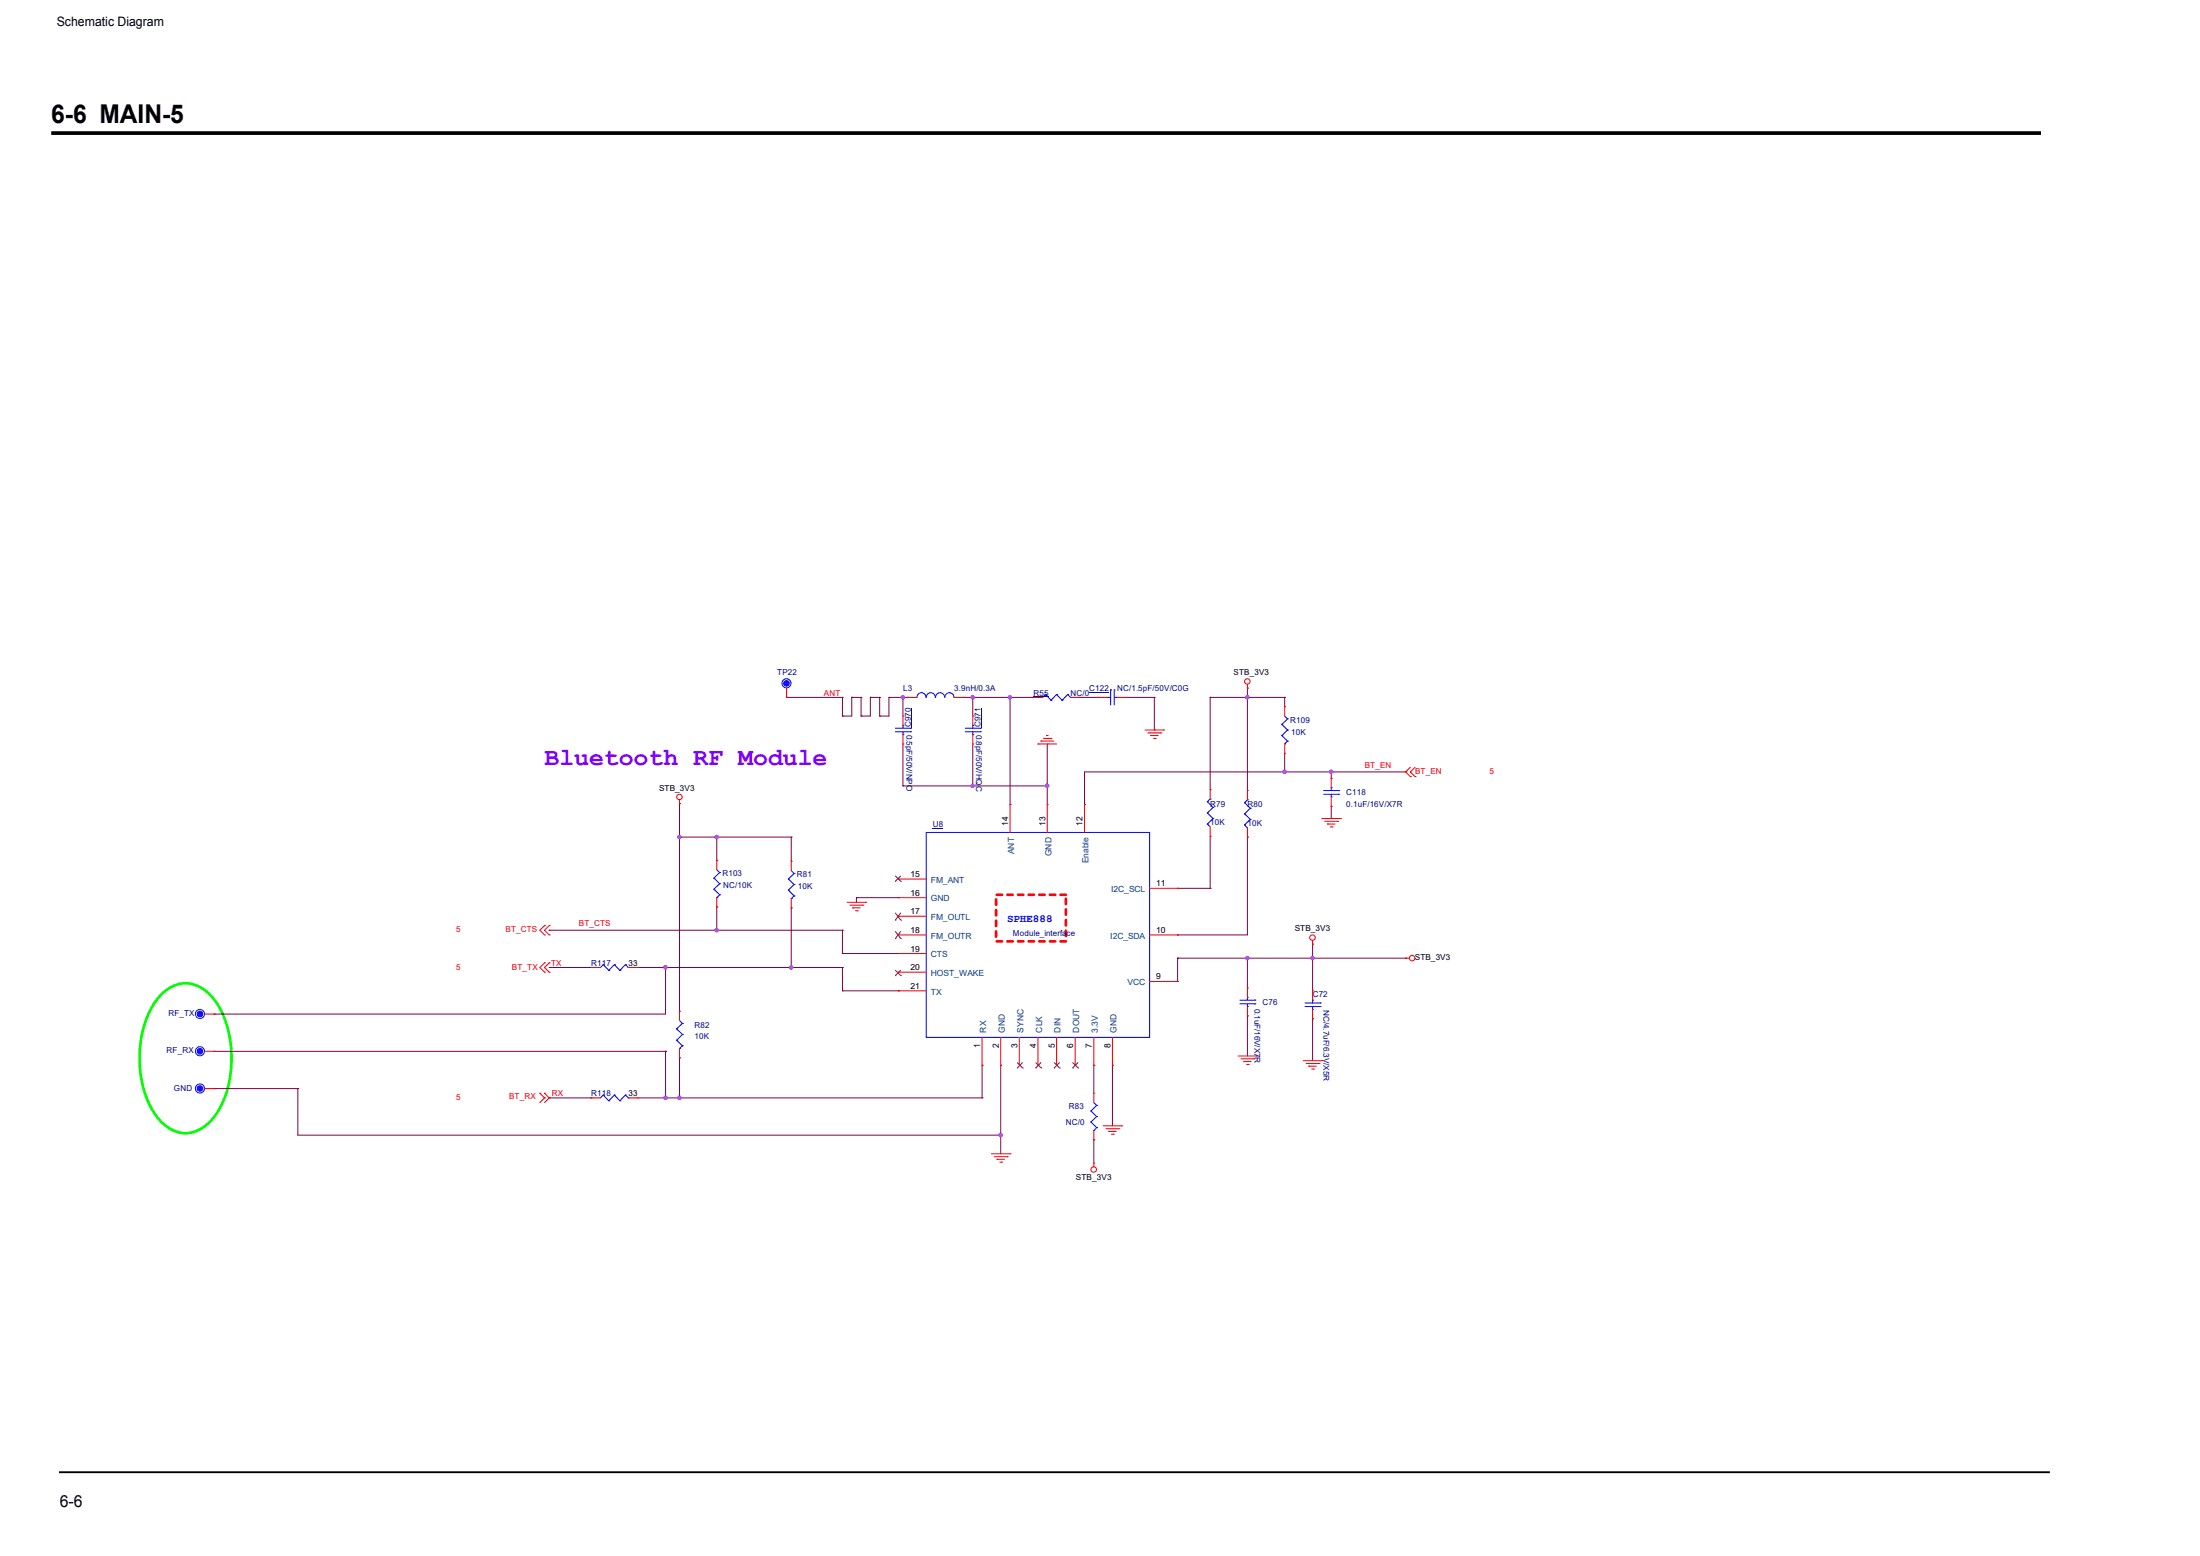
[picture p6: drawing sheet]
<svg xmlns="http://www.w3.org/2000/svg" width="420mm" height="297mm" viewBox="0 0 420 297" stroke-linecap="round" stroke-linejoin="round" font-family="sans-serif">
<path d="M9.8 25.4h380" fill="none" stroke="#000" stroke-width=".71" stroke-linecap="butt"/>
<path d="M11.3 281h380.2" fill="none" stroke="#000" stroke-width=".35"/>
<path d="M190.2 170.8h13.4v8.9h-13.4z" fill="none" stroke="#f00" stroke-width=".51" stroke-dasharray="1 1"/>
<path d="M30.7 189.9a6.1 6.1 0 0 1 9.4 0 18.5 18.5 0 0 1 4.1 13.8 16.9 16.9 0 0 1-4.1 10.4 6.1 6.1 0 0 1-9.4 0 18.5 18.5 0 0 1-4-13.8 16.9 16.9 0 0 1 4-10.4z" fill="none" stroke="#0f0" stroke-width=".51"/>
<g fill="none" stroke="#800040" stroke-width=".19">
<path d="M150.2 133.1h.1M150.2 133.1h10.7M160.9 136.7h.1M160.9 133.1h.1M160.9 133.1v3.6M162.7 133.1h.1M162.7 133.1h1.7M162.7 133.1v3.6h-1.8M164.4 136.7h.1M164.4 133.1h.1M164.4 133.1v3.6M166.2 133.1h.1"/>
<path d="M166.2 133.1h1.8M166.2 133.1v3.6h-1.8M168 136.7h.1M168 133.1h.1M168 133.1v3.6M169.8 133.1h.1M169.8 133.1h3.5M169.8 133.1v3.6h-1.8M172.4 133.1h.1M172.4 133.1v3.6M173.3 133.1h.1M184 133.1h.1"/>
<path d="M184 133.1h13.3M185.8 133.1h.1M185.8 133.1v3.6M192.9 133.1h.1M192.9 133.1v20.5M197.3 133.1h.1M206.2 133.1h3.6M209.8 133.1h.1M215.1 133.1h5.4M220.5 133.1h.1M220.5 139.4h.1M220.5 133.1v6.3"/>
<path d="M231.1 133.1h.1M231.1 133.1h14.2M231.1 133.1v17.6M238.2 131.4h.1M238.2 133.1h.1M238.2 131.4v19.5M245.3 133.1h.1M245.3 133.1v1.8M129.8 159.8h.1M129.8 153.4h.1M129.8 153.4v39.6M129.8 159.8h21.3"/>
<path d="M136.9 159.8h.1M136.9 159.8v4.4M151.1 159.8h.1M151.1 159.8v4.6M172.4 150h.1M172.4 142v8M172.4 150h27.6M185.8 150h.1M185.8 142v8M192.9 153.6h.1M200 142h.1M200 150h.1"/>
<path d="M200 142v11.6M207.1 153.6h.1M231.1 159.6v10M238.2 159.8h.1M238.2 159.8v18.7h-13.3M245.3 147.4h.1M245.3 143.8v3.6M254.2 147.4h.1M254.2 153.9h.1M254.2 148.6h.1M254.2 147.4v1.2M254.2 153.9v2.3"/>
<path d="M268.5 147.4h.1M268.5 147.4h-61.4v6.2M104.9 177.6h.1M104.9 177.6h56M136.9 164.2h.1M136.9 173.1h.1M136.9 173.1v4.5M151.1 173.3h.1M151.1 173.3v11.4M160.9 177.6h.1M160.9 177.6v4.4M163.6 171.4h.1"/>
<path d="M163.6 171.4h8M163.6 171.4v.9M171.6 171.4h.1M224.9 169.6h.1M224.9 178.5h.1M224.9 169.6h6.2M231.1 169.6h.1M40.9 193.6h.1M104.9 184.7h8M112.9 184.7h.1M121.8 184.7h39.1M127.1 184.7h.1"/>
<path d="M127.1 184.7v8.9h-86.2M160.9 184.7h.1M160.9 182h.1M160.9 189.1h.1M160.9 184.7v4.4M160.9 182h10.7M160.9 189.1h10.7M171.6 182h.1M171.6 189.1h.1M224.9 182.9h.1M224.9 182.9h43.6M224.9 182.9v4.5"/>
<path d="M238.2 182.9h.1M238.2 193.9h.1M238.2 182.9v5.7M238.2 193.9v7.7M250.7 194.5h.1M250.7 182.9h.1M250.7 180.3h.1M250.7 180.3v8.8M250.7 194.5v8M268.5 182.9h.1M40.9 207.8h.1M40.9 207.8h16"/>
<path d="M40.9 200.7h86.2M56.9 207.8h.1M56.9 207.8v8.9h134.2M104.9 209.6h8M112.9 209.6h.1M121.8 209.6h65.8M127.1 209.6h.1M127.1 200.7h.1M127.1 200.7v8.9M129.8 201.9h.1M129.8 201.9v7.7M187.6 209.6h.1"/>
<path d="M187.6 203.4h.1M187.6 203.4v6.2M191.1 216.7h.1M191.1 203.4h.1M191.1 203.4v16.9M208.9 217.6h.1M208.9 203.4h.1M208.9 203.4v5.3M208.9 217.6v4.4M212.5 203.4h.1M212.5 203.4v11.5"/>
</g>
<g fill="#f0f" stroke="#f0f" stroke-width=".19">
<circle cx="129.8" cy="209.6" r=".32"/>
<circle cx="129.8" cy="159.8" r=".32"/>
<circle cx="151.1" cy="184.7" r=".32"/>
<circle cx="172.4" cy="133.1" r=".32"/>
<circle cx="136.9" cy="177.6" r=".32"/>
<circle cx="238.2" cy="133.1" r=".32"/>
<circle cx="136.9" cy="159.8" r=".32"/>
<circle cx="250.7" cy="182.9" r=".32"/>
<circle cx="238.2" cy="182.9" r=".32"/>
<circle cx="245.3" cy="147.3" r=".32"/>
<circle cx="254.2" cy="147.3" r=".32"/>
<circle cx="127.1" cy="184.7" r=".32"/>
<circle cx="191.1" cy="216.7" r=".32"/>
<circle cx="127.1" cy="209.6" r=".32"/>
<circle cx="185.8" cy="133.1" r=".32"/>
<circle cx="185.8" cy="150" r=".32"/>
<circle cx="200" cy="150" r=".32"/>
<circle cx="192.9" cy="133.1" r=".32"/>
</g>
<g fill="none" stroke="#f00" stroke-width=".19">
<path d="M150.2 133.1h.1M150.2 131.4v1.7M172.4 136.7h.1M172.4 136.7v1.8M173.3 133.1h.1M173.3 133.1h1.8M182.2 133.1h1.8M184 133.1h.1M185.8 136.7h.1M185.8 136.7v1.8M197.3 133.1h.1M197.3 133.1h1.8"/>
<path d="M204.5 133.1h1.7M206.2 133.1h.1M209.8 133.1h.1M209.8 133.1h1.8M213.3 133.1h1.8M215.1 133.1h.1M218.7 139.4h3.5M219.2 139.9h2.5M221.7 139.9h.1M222.2 139.4h.1M238.2 131.4h.1M238.2 130.6v.8"/>
<path d="M245.3 134.9h.1M245.3 134.9v1.8M129.8 153.4h.1M129.8 152.7v.7M172.4 142h.1M172.4 140.2v1.8M185.8 142h.1M185.8 140.2v1.8M192.9 153.6h.1M192.9 153.6v5.3M198.2 142h.1M198.2 142h3.6"/>
<path d="M198.8 141.5h.1M198.8 141.5h2.4M199.3 141h1.4M199.8 140.4h.1M199.8 140.4h.4M200 153.6h.1M200 153.6v5.3M200.7 141h.1M207.1 153.6h.1M207.1 153.6v5.3M219.7 140.4h.1M219.7 140.4h1.5"/>
<path d="M220.3 141h.3M220.6 141h.1M231.1 159.6h.1M231.1 150.7h.1M231.1 150.7v1.8M231.1 157.9v1.7M238.2 159.8h.1M238.2 150.9h.1M238.2 150.9v1.8M238.2 158v1.8M245.3 143.8h.1M245.3 142v1.8"/>
<path d="M252.5 156.2h3.5M253 156.8h2.5M253.5 157.3h.1M253.5 157.3h1.5M254.1 157.9h.3M254.2 148.6h.1M254.2 153.9h.1M254.2 148.6v1.8M254.2 152.1v1.8M254.4 157.9h.1M255.5 156.8h.1M256 156.2h.1"/>
<path d="M268.5 147.4h.1M268.5 147.4l.8 .8M269.3 147.4h.1M269.3 148.2h.1M269.3 147.4l.9 .8M269.3 146.5l-.8 .9M270.2 148.2h.1M270.2 146.5l-.9 .9M104 178.5h.1M104 176.7h.1M104 176.7l-.9 .9 .9 .9M104.9 178.5h.1"/>
<path d="M104.9 176.7h.1M104.9 176.7l-.9 .9 .9 .9M136.9 164.2h.1M136.9 173.1h.1M136.9 164.2v1.8M136.9 171.4v1.7M151.1 164.4h.1M151.1 173.3h.1M151.1 164.4v1.8M151.1 171.5v1.8M161.8 172.3h3.5M162.3 172.8h2.5"/>
<path d="M162.8 173.3h.1M162.8 173.3h1.5M163.4 173.9h.3M163.7 173.9h.1M164.8 172.8h.1M165.3 172.3h.1M171.6 167.8h.1M171.6 171.4h.1M171.6 174.9h.1M171.6 178.5h.1M171.6 178.5h5.3M171.6 167.8h5.3"/>
<path d="M171.6 171.4h5.3M171.6 174.9h5.3M219.6 178.5h5.3M219.6 169.6h5.3M224.9 178.5h.1M224.9 169.6h.1M250.7 179.5v.8M39.1 193.6h1.8M40.9 193.6h.1M104 185.6h.1M104 183.8h.1M104 183.8l-.9 .9 .9 .9"/>
<path d="M104.9 185.6h.1M104.9 183.8h.1M104.9 183.8l-.9 .9 .9 .9M112.9 184.7h.1M112.9 184.7h1.8M120 184.7h1.8M121.8 184.7h.1M129.8 193h.1M129.8 193v1.8M171.6 182h.1M171.6 185.6h.1M171.6 189.1h.1"/>
<path d="M171.6 182h5.3M171.6 185.6h5.3M171.6 189.1h5.3M187.6 198v5.4M191.1 198v5.4M194.7 198v5.4M198.2 198v5.4M201.8 198v5.4M205.3 198v5.4M208.9 198v5.4M212.5 198v5.4M219.6 187.4h5.3"/>
<path d="M224.9 187.4h.1M238.2 188.6h.1M238.2 193.9h.1M238.2 188.6v1.8M238.2 192.1v1.8M250.7 180.3h.1M250.7 189.1h.1M250.7 194.5h.1M250.7 189.1v1.8M250.7 192.7v1.8M268.5 182.9h.1M268.5 182.9h.7"/>
<path d="M39.1 200.7h1.8M39.1 207.8h1.8M40.9 200.7h.1M40.9 207.8h.1M103.1 208.7h.1M103.1 208.7l.9 .9M104 209.6h.1M104 208.7h.1M104 209.6l-.9 .9M104 208.7l.9 .9M104.9 209.6h.1M104.9 209.6l-.9 .9"/>
<path d="M112.9 209.6h.1M112.9 209.6h1.8M120 209.6h1.8M121.8 209.6h.1M129.8 201.9h.1M129.8 200.1v1.8M187.6 203.4h.1M191.1 203.4h.1M194.7 203.4h.1M198.2 203.4h.1M201.8 203.4h.1M205.3 203.4h.1"/>
<path d="M208.9 203.4h.1M208.9 208.7h.1M208.9 217.6h.1M208.9 208.7v1.8M208.9 215.8v1.8M210.7 214.9h3.5M211.2 215.5h2.5M211.7 216h.1M211.7 216h1.5M212.3 216.5h.3M212.5 203.4h.1M212.6 216.5h.1"/>
<path d="M213.7 215.5h.1M214.2 214.9h.1M236.5 201.6h3.5M237 202.1h2.5M237.5 202.6h.1M237.5 202.6h1.5M238.1 203.2h.3M238.4 203.2h.1M239.5 202.1h.1M240 201.6h.1M248.9 202.5h3.6M249.5 203h2.4"/>
<path d="M250 203.5h.1M250 203.5h1.4M250.5 204.1h.3M250.8 204.1h.1M251.9 203h.1M252.5 202.5h.1M189.3 220.3h3.6M189.9 220.8h2.4M190.4 221.3h.1M190.4 221.3h1.4M190.9 221.9h.4M191.3 221.9h.1"/>
<path d="M192.3 220.8h.1M192.9 220.3h.1M208.9 222h.1M208.9 222v.8"/>
<circle cx="238.2" cy="130.1" r=".52"/>
<circle cx="129.8" cy="152.1" r=".52"/>
<circle cx="250.7" cy="179" r=".52"/>
<circle cx="269.7" cy="182.9" r=".52"/>
<circle cx="208.9" cy="223.3" r=".52"/>
</g>
<g fill="none" stroke="#00f" stroke-width=".19">
<path d="M171 139h2.9M171 139.7h2.9M172.4 138.5h.1M172.4 138.5v.5M172.4 139.7v.5M173.9 139h.1M173.9 139.7h.1M175.1 133.1a.87 .87 0 0 1 .9-.9 .87 .87 0 0 1 .9 .9M176.9 133.1a.87 .87 0 0 1 .9-.9 .87 .87 0 0 1 .8 .9M178.7 133.1a.87 .87 0 0 1 .8-.9 .87 .87 0 0 1 .9 .9 .89 .89 0 0 1 .9-.9 .89 .89 0 0 1 .9 .9M184.3 139h2.9M184.3 139.7h2.9"/>
<path d="M185.8 138.5h.1M185.8 138.5v.5M185.8 139.7v.5M187.2 139h.1M187.2 139.7h.1M199.7 132.6h.1M199.7 132.6l1 1.1M199.7 132.6l-.6 .5M200.7 133.7h.1M201.8 132.6h.1M201.8 132.6l-1.1 1.1M201.8 132.6l1 1.1"/>
<path d="M202.8 133.7h.1M203.9 132.6h.1M203.9 132.6l-1.1 1.1M203.9 132.6l.6 .5M204.5 133.1h.1M211.6 133.1h.1M211.6 133.1h.5M212.1 131.7h.1M212.1 131.7v2.9M212.8 131.7h.1M212.8 131.7v2.9M212.8 133.1h.5"/>
<path d="M213.3 133.1h.1M244.8 138.3h.1M244.8 138.3l1.1 1.1M245.3 136.7l.6 .5M245.9 139.4h.1M245.9 137.2h.1M245.9 137.2l-1.1 1.1M245.9 139.4l-1.1 1M172.4 140.2h.1M176.9 158.9h42.7v39.1h-42.7zM185.8 140.2h.1M230.6 155.2h.1"/>
<path d="M230.6 153h.1M230.6 157.3h.1M230.6 155.2l1.1 1M230.6 153l1.1 1.1M230.6 157.3l.5 .6M231.1 152.5h.1M231.1 152.5l-.5 .5M231.7 156.2h.1M231.7 154.1h.1M231.7 156.2l-1.1 1.1M231.7 154.1l-1.1 1.1M237.7 155.4h.1"/>
<path d="M237.7 153.2h.1M237.7 157.5h.1M237.7 155.4l1.1 1M237.7 153.2l1.1 1.1M237.7 157.5l.5 .5M238.2 152.7h.1M238.2 152.7l-.5 .5M238.8 156.4h.1M238.8 154.3h.1M238.8 156.4l-1.1 1.1M238.8 154.3l-1.1 1.1M244.8 140.4h.1"/>
<path d="M244.8 140.4l1.1 1.1M245.3 142h.1M245.9 141.5h.1M245.9 141.5l-.6 .5M252.8 150.9h2.9M252.8 151.6h2.9M254.2 150.4h.1M254.2 152.1h.1M254.2 150.4v.5M254.2 151.6v.5M255.7 150.9h.1M255.7 151.6h.1"/>
<path d="M136.3 167.6h.1M136.3 169.8h.1M136.3 167.6l1.1 1.1M136.3 169.8l1.1 1M136.9 171.4h.1M136.9 166l.5 .6M137.4 168.7h.1M137.4 170.8h.1M137.4 166.6h.1M137.4 166.6l-1.1 1M137.4 168.7l-1.1 1.1M137.4 170.8l-.5 .6"/>
<path d="M150.6 167.8h.1M150.6 169.9h.1M150.6 167.8l1.1 1.1M150.6 169.9l1.1 1.1M151.1 171.5h.1M151.1 166.2l.6 .5M151.7 168.9h.1M151.7 171h.1M151.7 166.7h.1M151.7 166.7l-1.1 1.1M151.7 168.9l-1.1 1M151.7 171l-.6 .5"/>
<path d="M115.2 184.1h.1M115.2 184.1l1.1 1.1M115.2 184.1l-.5 .6M116.3 185.2h.1M117.3 184.1h.1M117.3 184.1l-1 1.1M117.3 184.1l1.1 1.1M118.4 185.2h.1M119.4 184.1h.1M119.4 184.1l-1 1.1M119.4 184.1l.6 .6M120 184.7h.1"/>
<path d="M129.2 196.4h.1M129.2 198.6h.1M129.2 196.4l1.1 1.1M129.2 198.6l1.1 1M129.8 194.8l.5 .6M130.3 197.5h.1M130.3 199.6h.1M130.3 195.4h.1M130.3 195.4l-1.1 1M130.3 197.5l-1.1 1.1M130.3 199.6l-.5 .5M236.8 190.9h2.9"/>
<path d="M236.8 191.6h2.9M238.2 190.4h.1M238.2 192.1h.1M238.2 190.4v.5M238.2 191.6v.5M239.7 190.9h.1M239.7 191.6h.1M249.2 191.5h2.9M249.2 192.1h2.9M250.7 190.9h.1M250.7 192.7h.1M250.7 190.9v.6"/>
<path d="M250.7 192.1v.6M252.1 191.5h.1M252.1 192.1h.1M115.2 209h.1M115.2 209l1.1 1.1M115.2 209l-.5 .6M116.3 210.1h.1M117.3 209h.1M117.3 209l-1 1.1M117.3 209l1.1 1.1M118.4 210.1h.1M119.4 209h.1"/>
<path d="M119.4 209l-1 1.1M119.4 209l.6 .6M120 209.6h.1M129.8 200.1h.1M208.3 212.1h.1M208.3 214.2h.1M208.3 212.1l1.1 1M208.3 214.2l1.1 1.1M208.9 215.8h.1M208.9 210.5l.5 .5M209.4 213.1h.1M209.4 215.3h.1"/>
<path d="M209.4 211h.1M209.4 211l-1.1 1.1M209.4 213.1l-1.1 1.1M209.4 215.3l-.5 .5"/>
<circle cx="150.2" cy="130.4" r=".87"/>
<circle cx="38.2" cy="193.6" r=".87"/>
<circle cx="38.2" cy="207.8" r=".87"/>
<circle cx="38.2" cy="200.7" r=".87"/>
</g>
<path d="M174.2 135.2v3.6M187.5 135.2v3.6M197.3 133h3M208 132.1h3.8M178.1 158.1h2.1" fill="none" stroke="#000080" stroke-width=".19"/>
<g fill="#00f" stroke="#00f" stroke-width=".19">
<circle cx="38.2" cy="193.6" r=".53"/>
<circle cx="150.2" cy="130.4" r=".53"/>
<circle cx="38.2" cy="200.7" r=".53"/>
<circle cx="38.2" cy="207.8" r=".53"/>
</g>
<g fill="none" stroke="#804000" stroke-width=".19">
<path d="M171 168.3h.1M171 175.7h.1M171 179.2h.1M171 167.2l1 1.1M171 174.3l1 1.4M171 177.8l1 1.4M172 168.3h.1M172 175.7h.1M172 179.2h.1M172 167.2l-1 1.1M172 174.3l-1 1.4M172 177.8l-1 1.4"/>
<path d="M171 186.2h.1M171 185.2l1 1M172 186.2h.1M172 185.2l-1 1M194.3 203.9h.1M194.3 202.8l1 1.1M195.3 203.9h.1M195.3 202.8l-1 1.1M197.8 203.9h.1M197.8 202.8l1 1.1M198.8 203.9h.1M198.8 202.8l-1 1.1"/>
<path d="M201.3 203.9h.1M201.3 202.8l1.1 1.1M202.4 203.9h.1M202.4 202.8l-1.1 1.1M204.8 203.9h.1M204.8 202.8l1.1 1.1M205.9 203.9h.1M205.9 202.8l-1.1 1.1"/>
</g>
<text font-size="4.9" x="9.8" y="23.6">6-6 MAIN-5</text>
<text font-size="4.7" fill="#8000ff" x="104" y="146">Bluetooth RF Module</text>
<text font-size="3.2" x="11.4" y="287.7">6-6</text>
<text font-size="2.5" x="10.8" y="5">Schematic Diagram</text>
<text font-size="2.1" fill="#00f" x="192.3" y="176.1">SPHE888</text>
<g font-size="1.6" fill="#000080">
<text x="148.5" y="128.9">TP22</text>
<text x="172.5" y="131.9">L3</text>
<text x="182.2" y="131.9">3.9nH/0.3A</text>
<text x="208" y="131.9">C122</text>
<text x="213.4" y="131.9">NC/1.5pF/50V/C0G</text>
<text x="197.4" y="132.8">R55</text>
<text x="204.5" y="132.8">NC/0</text>
<text x="246.4" y="138">R109</text>
<text x="246.6" y="140.2">10K</text>
<text x="231.1" y="154">R79</text>
<text x="238.3" y="154.1">R80</text>
<text x="257.1" y="151.8">C118</text>
<text x="257.1" y="154">0.1uF/16V/X7R</text>
<text x="178.1" y="157.9">U8</text>
<text x="231.1" y="157.5">10K</text>
<text x="238.3" y="157.7">10K</text>
<text x="138" y="167.3">R103</text>
<text x="152.2" y="167.5">R81</text>
<text x="138.1" y="169.6">NC/10K</text>
<text x="152.4" y="169.8">10K</text>
<text x="193.5" y="178.7">Module_interface</text>
<text x="112.9" y="184.4">R117</text>
<text x="241.1" y="191.8">C76</text>
<text x="250.7" y="190.2">C72</text>
<text x="32.2" y="194">RF_TX</text>
<text x="132.6" y="196.3">R82</text>
<text x="31.8" y="201.1">RF_RX</text>
<text x="132.6" y="198.4">10K</text>
<text x="33.2" y="208.2">GND</text>
<text x="112.9" y="209.3">R118</text>
<text x="203.6" y="214.8">NC/0</text>
<text x="204.1" y="211.7">R83</text>
</g>
<g font-size="1.6">
<text x="235.6" y="128.9">STB_3V3</text>
<text x="125.9" y="150.9">STB_3V3</text>
<text x="192.5" y="157.7" transform="rotate(-90 192.5 157.7)">14</text>
<text x="199.6" y="157.7" transform="rotate(-90 199.6 157.7)">13</text>
<text x="206.8" y="157.7" transform="rotate(-90 206.8 157.7)">12</text>
<text x="173.9" y="167.4">15</text>
<text x="173.9" y="171">16</text>
<text x="220.8" y="169.2">11</text>
<text x="173.9" y="174.5">17</text>
<text x="173.9" y="178.1">18</text>
<text x="220.8" y="178.1">10</text>
<text x="247.3" y="177.8">STB_3V3</text>
<text x="120" y="184.4">33</text>
<text x="173.9" y="181.6">19</text>
<text x="173.9" y="185.2">20</text>
<text x="270.2" y="183.3">STB_3V3</text>
<text x="173.9" y="188.8">21</text>
<text x="220.8" y="187">9</text>
<text x="187.2" y="200.1" transform="rotate(-90 187.2 200.1)">1</text>
<text x="190.8" y="200.1" transform="rotate(-90 190.8 200.1)">2</text>
<text x="194.3" y="200.1" transform="rotate(-90 194.3 200.1)">3</text>
<text x="197.9" y="200.1" transform="rotate(-90 197.9 200.1)">4</text>
<text x="201.4" y="200.1" transform="rotate(-90 201.4 200.1)">5</text>
<text x="205" y="200.1" transform="rotate(-90 205 200.1)">6</text>
<text x="208.5" y="200.1" transform="rotate(-90 208.5 200.1)">7</text>
<text x="212.1" y="200.1" transform="rotate(-90 212.1 200.1)">8</text>
<text x="120" y="209.3">33</text>
<text x="205.5" y="225.3">STB_3V3</text>
</g>
<g font-size="1.6" fill="#f00">
<text x="157.3" y="132.8">ANT</text>
<text x="260.6" y="146.6">BT_EN</text>
<text x="270.3" y="147.7">BT_EN</text>
<text x="284.5" y="147.7">5</text>
<text x="87.1" y="178">5</text>
<text x="96.6" y="178">BT_CTS</text>
<text x="110.6" y="176.8">BT_CTS</text>
<text x="87.1" y="185.1">5</text>
<text x="97.8" y="185.1">BT_TX</text>
<text x="105.2" y="184.4">TX</text>
<text x="87.1" y="210">5</text>
<text x="97.2" y="209.8">BT_RX</text>
<text x="105.4" y="209.3">RX</text>
</g>
<g font-size="1.6" fill="#004080">
<text x="193.7" y="163.1" transform="rotate(-90 193.7 163.1)">ANT</text>
<text x="200.8" y="163.4" transform="rotate(-90 200.8 163.4)">GND</text>
<text x="207.9" y="164.8" transform="rotate(-90 207.9 164.8)">Enable</text>
<text x="177.8" y="168.5">FM_ANT</text>
<text x="177.8" y="172.1">GND</text>
<text x="212.2" y="170.3">I2C_SCL</text>
<text x="177.8" y="175.6">FM_OUTL</text>
<text x="177.8" y="179.2">FM_OUTR</text>
<text x="212" y="179.2">I2C_SDA</text>
<text x="177.8" y="182.7">CTS</text>
<text x="177.8" y="186.3">HOST_WAKE</text>
<text x="177.8" y="189.9">TX</text>
<text x="215.4" y="188.1">VCC</text>
<text x="188.3" y="197.1" transform="rotate(-90 188.3 197.1)">RX</text>
<text x="191.9" y="197.1" transform="rotate(-90 191.9 197.1)">GND</text>
<text x="195.5" y="197.1" transform="rotate(-90 195.5 197.1)">SYNC</text>
<text x="199" y="197.1" transform="rotate(-90 199 197.1)">CLK</text>
<text x="202.6" y="197.1" transform="rotate(-90 202.6 197.1)">DIN</text>
<text x="206.1" y="197.1" transform="rotate(-90 206.1 197.1)">DOUT</text>
<text x="209.7" y="197.1" transform="rotate(-90 209.7 197.1)">3.3V</text>
<text x="213.2" y="197.1" transform="rotate(-90 213.2 197.1)">GND</text>
</g>
<g font-size="1.5" fill="#000080">
<text x="173.1" y="140.2" transform="rotate(90 173.1 140.2)">0.5pF/50V/NPO</text>
<text x="173.9" y="138.8" transform="rotate(-90 173.9 138.8)">C970</text>
<text x="186.4" y="140.2" transform="rotate(90 186.4 140.2)">0.8pF/50V/HQC</text>
<text x="187.3" y="138.8" transform="rotate(-90 187.3 138.8)">C971</text>
<text x="239.6" y="192.5" transform="rotate(90 239.6 192.5)">0.1uF/16V/X7R</text>
<text x="252.8" y="192.9" transform="rotate(90 252.8 192.9)">NC/4.7uF/6.3V/X5R</text>
</g>
</svg>
